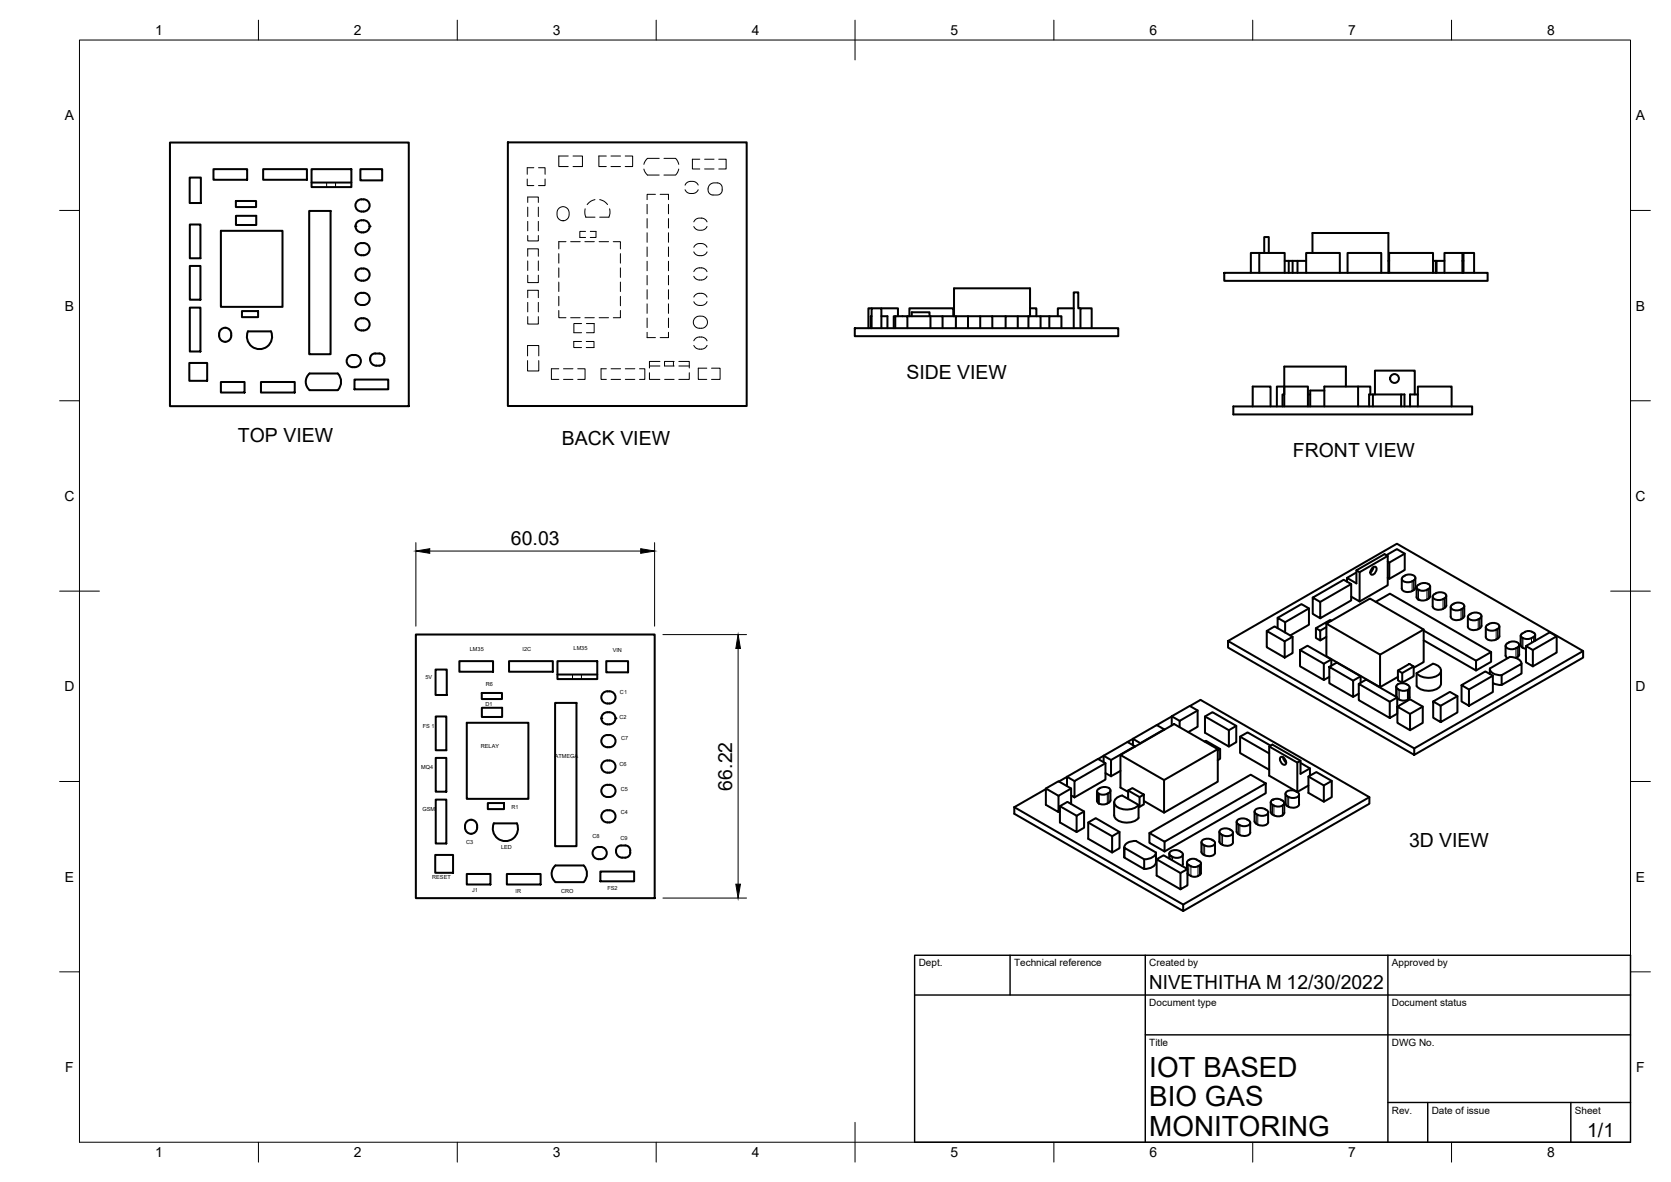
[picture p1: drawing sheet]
<svg xmlns="http://www.w3.org/2000/svg" width="420mm" height="297mm" viewBox="0 0 420 297" stroke-linecap="round" stroke-linejoin="round" font-family="sans-serif">
<!-- layer: Visible -->
<g fill="none" stroke="#000" stroke-width=".51">
<path d="M42.7 35.8h60.1v66.3h-60.1zM127.7 35.8h60v66.2h-60zM47.7 44.6h2.8v6.4h-2.8zM47.7 56.4h2.7v8.5h-2.7zM53.7 42.5h8.4v2.7h-8.4zM55.5 58h15.5v19.1h-15.5zM59.3 50.5h5.1v1.5h-5.1zM59.3 54.2h5.1v2.3h-5.1zM66.2 42.5h11v2.7h-11zM77.7 53h5.4v36h-5.4zM78.3 42.5h10v4.5h-10zM78.3 45.9h10"/>
<path d="M89.7 50.7a1.75 1.75 0 0 1 2.3-.5 1.75 1.75 0 0 1 .6 2.3 1.75 1.75 0 0 1-2.3 .5 1.75 1.75 0 0 1-.6-2.3zM90 55.6a1.76 1.76 0 0 1 2-.1 1.76 1.76 0 0 1 .8 1.8 1.73 1.73 0 0 1-2.3 1.1 1.73 1.73 0 0 1-.8-2.4zM90.6 42.5h5.5v2.8h-5.5zM47.7 66.8h2.7v8.5h-2.7zM47.7 77.3h2.7v11h-2.7zM60.8 78.2h4.1v1.5h-4.1zM89.7 61.7a1.75 1.75 0 0 1 2.3-.5 1.75 1.75 0 0 1 .6 2.3 1.75 1.75 0 0 1-2.3 .5 1.75 1.75 0 0 1-.6-2.3zM89.7 74.2a1.75 1.75 0 0 1 2.3-.5 1.75 1.75 0 0 1 .6 2.3 1.75 1.75 0 0 1-2.3 .5 1.75 1.75 0 0 1-.6-2.3zM90.9 67.5h.5M90.9 80h.5M90.9 67.5a1.57 1.57 0 0 0-1.5 1.8 1.57 1.57 0 0 0 2 1.2 1.53 1.53 0 0 0 1.5-1.5 1.53 1.53 0 0 0-1.5-1.5M91.4 80a1.57 1.57 0 0 1 1.5 1.8 1.57 1.57 0 0 1-2 1.2 1.53 1.53 0 0 1-1.5-1.5 1.53 1.53 0 0 1 1.5-1.5"/>
<path d="M219.2 77.5h-.8v5M219.2 79.5h-.3v3M221.6 79.5h1.5v3M221.6 77.5h4.2v2M225.1 79.5h-.4v3M228.2 79.5h5.8M228.7 79.5v-2h11v2M229.3 79.5v-1h4.4v1M234 79.5h3v3M234 79.5v3M237 79.5h3.3M239.9 79.5v-7h19.1v7"/>
<path d="M243.4 79.5h3.1M249.5 79.5h3.4M255.9 79.5h2.7M259 77.5h1.6v2M261.6 79.5h2.2M270 77.5h-4v2M271.7 77.5h-.6v-4h-1.1v9M307.8 68.6h66.3v2h-66.3zM316.6 68.6v-5h6.4v5M316.6 63.6h-2.1v5M317.9 63.6v-4h1.1v4M323 65.6h1"/>
<path d="M324 65.6h1M324 65.6v3M325 65.6h3.4M325 65.6v3M326.2 65.6v3M328.4 68.6v-5h8.5v5M330 63.6v-5h19.1v10M338.8 68.6v-5h8.5v5M349.1 65.6h.2M349.3 68.6v-5h11v5M360.3 65.6h.9M361 65.6v3"/>
<path d="M363.2 65.6h-2v3M363.2 68.6v-5h4.5v5M367.7 65.6h.3M367.7 63.6h.3M368 68.6v-5h2.6v5M47.6 91.2h4.5v4.5h-4.5zM55.5 96h6v2.6h-6zM55.7 82.7a1.72 1.72 0 0 1 2.5 1 1.72 1.72 0 0 1-1.6 2.2 1.81 1.81 0 0 1-1.5-1.3 1.81 1.81 0 0 1 .6-1.9zM62.3 83.3h5.8a3.2 3.2 0 0 1-2.9 4.4 3.2 3.2 0 0 1-2.9-4.4zM65.6 96h8.5v2.6h-8.5zM77.8 93.9h7.1a3 3 0 0 1 0 4.1h-7.1a2.75 2.75 0 0 1 0-4.1zM87.5 89.8a1.75 1.75 0 0 1 2.3-.5 1.75 1.75 0 0 1 .6 2.3 1.75 1.75 0 0 1-2.3 .5 1.75 1.75 0 0 1-.6-2.3z"/>
<path d="M89.1 95.4h8.5v2.4h-8.5zM94.3 88.8a1.89 1.89 0 0 1 2.1 .5 1.64 1.64 0 0 1 0 2 1.64 1.64 0 0 1-1.8 .6 1.53 1.53 0 0 1-1.5-1.5M94.3 88.8a1.3 1.3 0 0 0-1.2 1.6M214.9 82.5h66.3v2h-66.3zM219.2 82.5v-5h2.4v5M225.1 82.5v-3h3.1v3M240.3 82.5v-3h3.1v3M246.5 82.5v-3h3v3M252.9 82.5v-3h3v3M258.6 82.5v-3h3v3M263.8 82.5v-3h3.1v3M271.7 82.5v-5h2.8v5"/>
<path d="M322.9 97.1h6v5M322.9 97.1h-1.8v5M322.9 97.1v5M328.9 99.1h.5M333 98.1h-3.6v4M338.4 97.1v-5h-15.5v7h-.4v3M341.5 97.1h3.1v2M345.2 99.1h-.9v3M345.7 99.1v-6h10v6M352.3 99.1h-7.1v3M356.5 99.1h-2v3M310.1 102.1h60.1v2h-60.1z"/>
<path d="M315 102.1v-5h4.5v5M333 102.1v-5h8.5v5M352.3 102.1v-3h.8v3M356.5 102.1v-5h8.5v5M348.6 139.5l2.6-1.5 2 1.1v4.1l-3.9 2.3M348.9 139.7v7.4l-7 4.1M353.2 139.1l-3.9 2.3M104.6 159.5h60v66.2h-60zM318.5 158.6l4.5 2.6v4.1l-4.5-2.6v-4.1l2-1.2 4.5 2.6v4.1l-2 1.2M321.2 157.9v-2.6l1.9 1.1v2.5M321.2 155.3l6-3.5 1.9 1.1v4.1l-4.7 2.7M329.1 152.9l-6 3.5"/>
<path d="M330.1 150.2l1.9 1.1v4.1l-1.9-1.1v-4.1l7.8-4.5 1.8 1.1v4.1l-7.7 4.5M330.9 157.9v2.4l1.1 .6M333.5 156.7l11-6.3 13.5 7.8-11 6.3zM333.5 156.7v8.2l13.5 7.8v-8.2M333.5 157.6l-1.5 .9M334.8 156l-.3-.2-3.6 2.1 1.1 .6v2.4l1.5-.9M339.7 146.8l-7.7 4.5M341.1 143.3l.8 .5 7-4.1-.8-.4-7 4v3.3l-2.4-1.4v1M341.1 143.9l-2.4 1.3M341.9 143.8v7.4l-2.2-1.3M345 142.8l.3-.3h.6a1.28 1.28 0 0 1-1.1 1.9 1.11 1.11 0 0 1 .2-1.6zM345.3 142.5l-.2 .8-.5 .6"/>
<path d="M345.9 151.2l3.6-2 25.4 14.7-3.8 2.1-13.1-7.5M348.9 141.1l.4 .3v4.1l-.4-.3M352.5 145.5v2.4a1.9 1.9 0 0 0 2.9 .4M352.9 144.8l-.4 .5a1.32 1.32 0 0 0 1.7 1l1.2-.4M352.9 144.9a2.06 2.06 0 0 1 3 .2l-.2 .5-.3 .3M355.9 145.3v2.4M355.9 147.7l-.5 .6M356.2 147.6v2.4l.4 .7M357 146.8a.76 .76 0 0 0-.8 .5 .76 .76 0 0 0 .4 .9M357 146.8l.9-.3 1.3 .3M358 158.2v8.2l-2.5 1.4M359.1 146.8h.1"/>
<path d="M359.2 146.8a.77 .77 0 0 1 .4 .8 .77 .77 0 0 1-.8 .6l-.8 .3-1.3-.3M359.6 147.4v2.4a2.12 2.12 0 0 1-2.9 .9M363.2 150.3l.4-.5a1.32 1.32 0 0 0-1.7-1l-.9 .3a.8 .8 0 0 0-.8 .8 .8 .8 0 0 0 .9 .8l.9 .1 1.2-.4M363.6 149.7l.1 2.5a2.11 2.11 0 0 1-3.4 .4l-.1-2.7M364.8 152.5v2.5M367.4 153.1l-1.3 .3a.92 .92 0 0 1-1-.3 .92 .92 0 0 1-.2-1 2.21 2.21 0 0 1 3.3 .1 1 1 0 0 1-.8 1M368.2 152.3v2.5a2.11 2.11 0 0 1-3.4 .4v-.2M369.5 154.4l-.4 .5a1.32 1.32 0 0 0 1.8 1l.8-.3a.81 .81 0 0 0 .8-.8 .81 .81 0 0 0-.8-.8h-1.4l-.8 .4M372.5 154.8v2.5a2.11 2.11 0 0 1-3.3 .4l-.1-2.7M373.6 157.6v2.5a1.84 1.84 0 0 0 2.6 .6M374 157l-.4 .5a1.32 1.32 0 0 0 1.8 1l1.2-.5M374.4 156.8l-.3 .2"/>
<path d="M374.4 156.8l1.3-.3a.92 .92 0 0 1 1 .3 .92 .92 0 0 1 .2 1l-.3 .2M377 157.4v2.5M377 159.9l-.4 .6M382.4 159.7v2.7l.5 .4 .8 .2M385.2 158.8l.4 .2M385.2 158.8a2.23 2.23 0 0 0-2.8 .9 2.08 2.08 0 0 0 3.2 .3M385.6 159l.4 .5-.4 .5M386 159.5v1.5M391.4 159.9v4.1l-6 3.5M109.5 168.3h2.8v6.4h-2.8zM115.5 166.1h8.5v2.7h-8.5zM121.1 174.1h5.1v1.6h-5.1z"/>
<path d="M121.2 177.9h5.1v2.3h-5.1zM128 166.1h11v2.7h-11zM139.6 176.6h5.3v36h-5.3zM140.2 166.1h10v4.6h-10zM140.2 169.5h10M152.4 166.1h5.5v2.9h-5.5zM152.7 173.7a1.59 1.59 0 0 1 2.1 1.6 1.59 1.59 0 0 1-2.1 1.5M152.7 179a1.59 1.59 0 0 1 2 1.5 1.59 1.59 0 0 1-2 1.5M152.7 173.7a1.53 1.53 0 0 0-1.5 1.6 1.53 1.53 0 0 0 1.5 1.5M152.7 179a1.51 1.51 0 0 0-1.5 1.5 1.51 1.51 0 0 0 1.5 1.5M299.2 177.4l2.7-1.5 42.4 24.4v1.7l-46.8 26.9M301.1 178.5l-4.5 2.7v1.5"/>
<path d="M308.8 161.1l46.8 27v1.6l-46.8-27v-1.6l42.4-24.5 46.9 27v1.7l-42.5 24.4M325 160l-2 1.2M326.9 163.4l6 3.4v4.1l-6-3.5v-4l1.9-1.1 6 3.4v1.6M334.2 167.6l6 3.5v4l-6-3.4v-4.1l1.9-1.1 6 3.5v1.6M334.2 170.1l-1.3 .8M334.8 165.7l-1.9 1.1M341.7 171.9l7.7 4.4v4.1l-7.7-4.5v-4l1.8-1.1 7.8 4.5v4.1l-1.9 1M341.7 174.3l-1.5 .8M342.1 170l-1.9 1.1M351 172.6l.1 2.5M351.2 172.2a2.24 2.24 0 0 1 3.2 .4 1.27 1.27 0 0 1-1.7 1l-.9-.2a.85 .85 0 0 1-.6-1.2zM351.3 175.3l-1.9 1"/>
<path d="M351.3 175.5a2.49 2.49 0 0 0 2.7 .3M351.4 177.6l3.1 1.8v4.1l-3.1-1.8v-4.1l3.1-1.9 3.2 1.9v4.1l-3.2 1.8M351.5 168.5l2.9-1.7 1.1 .7-2.9 1.6zM351.5 168.5v2.5l1.1 .6M351.5 170.1l-4.5 2.6M354 173.4v2.4M354.4 175.2l-.4 .6M354.4 172.8v2.4M355.5 167.5v2.4l-2.9 1.7v-2.5M357.7 177.6l-3.2 1.8M358 160.9l13.1 7.6M360.3 166.8l-4.1 2.4v3.2"/>
<path d="M360.3 166.8a1.82 1.82 0 0 1 1.8 2.3 4.3 4.3 0 0 1-5.9 .1M360.4 176.3l1.8 1.1v4.1l-1.8-1.1v-4.1l4.2-2.4 1.9 1v4.1l-4.3 2.5M362.3 168.5v3.3M362.3 171.8a2.49 2.49 0 0 1-2.6 1.8l-1.8-.2-1-.4-.7-.6M366.5 174.9l-4.3 2.5M367.5 172.2l1.9 1.1v4.1l-1.9-1.1v-4.1l6-3.5 1.9 1.1v4.1l-6 3.5M374.6 168.1v1.3M374.9 163.9v2.4l-3.8 2.2v-2.5M375.4 169.8l-6 3.5M375.4 171.6l1.2 .5h1M376.6 160.5l-.4 .2M377.6 169.7l5-2.9v2.5l-5 2.8z"/>
<path d="M378.6 162.3v2.4l.5 .7M379.4 161.5a.8 .8 0 0 0-.8 .8 .8 .8 0 0 0 .8 .8h.9l.9-.2M379.4 161.4l1.3-.2a.92 .92 0 0 1 1 .3 .92 .92 0 0 1 .1 1l-.3 .2M381.5 162.7l-.3 .2M381.5 165.1l-.3 .3M382 162.1v2.4l-.5 .6M382.6 166.8a2.55 2.55 0 0 0-3-1.7l-5 2.9a2.41 2.41 0 0 0 3 1.7M383.7 162.4l6-3.5 1.7 1-6 3.5zM383.7 162.4v4l1.7 1.1v-4.1M398.1 163.6l-42.5 24.5M109.6 190.5h2.6v8.5h-2.6zM109.6 180.1h2.6v8.4h-2.6z"/>
<path d="M117.4 181.6h15.5v19.2h-15.5zM152.7 191.1a1.59 1.59 0 0 1 2.1 1.5 1.59 1.59 0 0 1-2.1 1.6M152.7 184.7h.5M152.7 197.2h.5M152.7 184.7a1.53 1.53 0 0 0-1.5 1.5 1.53 1.53 0 0 0 1.5 1.6M152.7 191.1a1.53 1.53 0 0 0-1.5 1.5 1.53 1.53 0 0 0 1.5 1.6M152.7 197.2a1.53 1.53 0 0 0-1.5 1.6 1.53 1.53 0 0 0 1.5 1.5M153.2 184.7a1.57 1.57 0 0 1 1.5 1.8 1.57 1.57 0 0 1-2 1.3M153.2 197.2a1.57 1.57 0 0 1 1.5 1.9 1.57 1.57 0 0 1-2 1.2M263 198.1l3.1 1.9M263 198.3l-8 4.5M268.3 197.6v-2.4l7.8-4.5 1.9 1.1v4.1l-7.8 4.5"/>
<path d="M268.3 195.2l1.9 1.1M268.3 195.2l-2 1.2M269.3 198.1l-3.2 1.9v4.1l-3.1-1.8v-4.2l3.1-1.8 3.2 1.8v3.9M275.8 198.8v2.5l.5 .6M276.3 199.5v2.4M276.3 198.2l-.4 .5 .1 .5 .3 .3M276.6 198l-.3 .2M276.6 198l.9-.2a1.3 1.3 0 0 1 1.7 1l-.8 .7M277.5 189.9l1.9 1.1M277.5 189.9l-1.4 .8M278 191.8l-7.8 4.5v4.1l-.9-.5M278.4 199.5l-.8 .2-1.3-.2"/>
<path d="M279.2 198.7v2.6l-.8 .6M281.7 189.7l13.5-7.7 11 6.3-13.5 7.7zM281.7 189.7v8.2l2 1.1M281.7 193.7l-2.3 1.4M283.5 186.5l1.4-.8 1.8 1.1M283.7 198.7l1-.7 2.9 1.7-1.1 .6zM283.7 198.7v2.1M285.4 187.6l-1.9-1.1-6 3.4v1.6M285.4 187.5l-6 3.5v4.1l-1.4-.8M287.6 199.7v2.4l-1.1 .7M292.7 183.4l-1.8-1.2-6 3.5v1.5M292.7 183.3l-6 3.5"/>
<path d="M294.6 182.3v-2.3l4.5-2.6 2 1.1v4.1l-2.3 1.4M296.6 181.2l-2-1.2-3.7 2.2M302.9 186.4l.3-.2 3.6 2-.6 .4M303 180.1l6 3.4M306.2 188.3v8.1l-13.5 7.8v-8.2M306.8 188.2v2.5l-.6 .3M310.9 182.4l-1.9 1.1v4.1l-6-3.5v-4l1.9-1.1 6 3.4v4.1l-1.9 1.1M311.8 185.1l7.3 4.2M318.3 196.9v2.4l-25.5 14.7M319.1 187.6v7.3l7.1 4.1v-7.3M319.5 187.4l-5.8-3.3-1.9 1v4.1l7.3 4.2M322.1 190.2a1.28 1.28 0 0 1 1.1 2 1.28 1.28 0 0 1-1.1-2z"/>
<path d="M322.6 190.3l.3 .8 .5 .5M323.2 199.5l.1 2.7 .7 .6M326.2 199.1a2.09 2.09 0 0 0-3 .2 .97 .97 0 0 0 .8 1M326.6 199.7v2.4M327 191.2l-.8 .5-7.1-4.1 .8-.5 7.1 4.1v3.3l2.4-1.4M327 191.7l2.4 1.4v1.8M329 197.4l-2.8 1.6 .4 .5a1.32 1.32 0 0 1-1.7 1l-.9-.2M329 195.1l3.9 2.3M334.9 196.2l-2 1.2v4.1l-3.9-2.3v-4.1l2-1.1 3.9 2.2v4.1l-2 1.2M109.4 214.8h4.5v4.5h-4.5zM109.6 200.9h2.6v11.1h-2.6zM117.4 219.6h5.9v2.7h-5.9z"/>
<path d="M118.5 206a1.78 1.78 0 0 0-1.6 1.8 1.78 1.78 0 0 0 1.6 1.7M118.5 206a1.79 1.79 0 0 1 1.5 1.8 1.79 1.79 0 0 1-1.5 1.7M122.7 201.8h4v1.5h-4zM124.2 206.9h5.8M124.2 206.9a3.2 3.2 0 0 0 2.9 4.5 3.2 3.2 0 0 0 2.9-4.5M127.4 219.6h8.5v2.7h-8.5zM150.5 212.9a1.59 1.59 0 0 1 2.1 1.5 1.59 1.59 0 0 1-2.1 1.5M150.5 212.8a1.53 1.53 0 0 0-1.5 1.6 1.53 1.53 0 0 0 1.5 1.5M151 219h8.4v2.5h-8.4zM152.7 203.6a1.59 1.59 0 0 1 2.1 1.6 1.59 1.59 0 0 1-2.1 1.5M152.7 203.6a1.53 1.53 0 0 0-1.5 1.5 1.53 1.53 0 0 0 1.5 1.6M156.4 215.5a1.58 1.58 0 0 0 2-1.1 1.58 1.58 0 0 0-1.2-1.9 1.88 1.88 0 0 0-2.1 .5 1.64 1.64 0 0 0 1.3 2.5"/>
<path d="M255 202.8l42.5 24.5M266.5 202.6l4.2 2.4M266.5 203.9l-.4 .2M272.6 203.9l-1.9 1.1v4.1l-4.2-2.4v-4.1l1.9-1.1 4.2 2.4v4.1l-1.9 1.1M273.6 206.7l6 3.4M278.4 201.9l-.8 .3-1.3-.3M280.1 201.6v3.3M280.6 200.7l1.6-.8 4.1 2.4a4.3 4.3 0 0 1-5.9-.1 1.19 1.19 0 0 1 .2-1.5zM281.5 209.1l-1.9 1v4.1l-6-3.4v-4.1l1.9-1.1 6 3.5v4.1l-1.9 1M282.7 212.9v2.6M282.7 213l5 2.9v2.5l-5-2.9zM282.7 213a2.36 2.36 0 0 1 2.9-1.6l5.1 2.8v2.5a2.57 2.57 0 0 1-3 1.7"/>
<path d="M286.3 202.3v3.2a4.3 4.3 0 0 1-5.8 .2l-.3-.8M286.5 200.3v2.5l-.2-.2M287.6 201.3l5.1 2.9M289 209.3l25.5-14.6 3.8 2.2-25.5 14.6zM289 209.3v2.5l3.8 2.2v-2.5M290.7 214.2a2.55 2.55 0 0 1-3 1.7M290.8 215.9l6 3.5 1.8-1-6-3.5-1.8 1v4.1l6 3.5M294 214.5v1.3M297 214.1a2.09 2.09 0 0 0-3 .3 1.97 1.97 0 0 0 2.6 1.1 .79 .79 0 0 0 .7-1.2l-.3-.2M297.4 214.7v2.5M297.4 217.1l-.2 .5M298.4 216.8v1.5"/>
<path d="M298.6 218.4v4.1l-1.8 1v-4.1M299.1 216a.69 .69 0 0 0-.6 .6 .69 .69 0 0 0 .4 .8 2.02 2.02 0 0 0 3.1-.4l-.4-.6-.7-.4M299.1 216l1.1-.2 .7 .2M302 217v2.4M302 219.4a2.08 2.08 0 0 1-3.4 .1M302.1 211.7v2.4a2.13 2.13 0 0 0 3.4 .4v-2.7M302.3 211.2a2.29 2.29 0 0 1 3.2 .5 1.32 1.32 0 0 1-1.7 1l-.9-.2a.84 .84 0 0 1-.6-1.3zM306.6 209l.1 2.7 .7 .6M306.8 208.6a2.27 2.27 0 0 1 3.2 .5 1.32 1.32 0 0 1-1.7 1l-.9-.2a.84 .84 0 0 1-.6-1.3zM310 209.3v2.4a1.84 1.84 0 0 1-2.6 .6M310.9 206.6v2.4a2.11 2.11 0 0 0 3.4 .5v-2.7M311.1 206.1a2.27 2.27 0 0 1 3.2 .5 1.32 1.32 0 0 1-1.7 1l-.9-.2a.84 .84 0 0 1-.6-1.3z"/>
<path d="M315.4 206.4a2.11 2.11 0 0 0 3.4 .5l.1-.3M315.4 203.9v2.5M318.1 203.3l.3 .2M318.1 203.3l-1.4-.2a.92 .92 0 0 0-.9 .2 .92 .92 0 0 0-.2 1 2.21 2.21 0 0 0 3.3 0l-.2-.5-.3-.3M318.9 204.2v2.4M319.5 201.6v2.5a2.17 2.17 0 0 0 3 .8M322.5 202.4h.1M322.5 204.9h.1M322.5 201.2a2.09 2.09 0 0 0-3 .3 1.99 1.99 0 0 0 3 .9M322.5 201.2a.66 .66 0 0 1 .4 .6 .66 .66 0 0 1-.4 .6M322.9 201.8v2.5M322.9 204.3l-.4 .6"/>
<path d="M326.6 202.1a1.84 1.84 0 0 1-2.6 .6M344.3 200.3l-46.8 27v1.6l-42.5-24.4v-1.7M139.7 221.7h7M146.8 221.7a3 3 0 0 0 0-4.2h-7.1a2.75 2.75 0 0 0 0 4.2"/>
<circle cx="350.6" cy="95.1" r="1.11"/>
</g>
<!-- layer: Visible Narrow -->
<g fill="none" stroke="#000" stroke-width=".25">
<path d="M355.1 146.1v2.4M355.4 145.9v2.4M356.6 148.2v2.5M358.8 148.2v2.5M359.2 148v2.5M362.8 150.6v2.4M363.2 150.4v2.4M367.4 153.2v2.4M367.7 153v2.4M371.7 155.6v2.5M372 155.5v2.4M376.2 158.2v2.5"/>
<path d="M376.6 158v2.5M351.5 173.2v2.4M351.8 173.4v2.4M381.2 162.9v2.5M381.5 162.7v2.4M382.7 160.2v2.5M382.9 160.3v2.5M385.1 160.3v1.3M385.6 160v1.2M278.4 199.5v2.4M278.8 199.3v2.4M294.4 215.1v.9"/>
<path d="M294.8 215.3v.9M298.9 217.4v2.4M299.4 217.7v2.4M301.2 217.7v2.4M301.6 217.5v2.4M302.5 212.3v2.4M302.9 212.5v2.4M307 209.7v2.4M307.4 209.9v2.4M311.4 207.2v2.4M311.7 207.4v2.4M315.9 204.6v2.4"/>
<path d="M316.3 204.8v2.4M320 202.2v2.5M320.3 202.4v2.5M322.5 202.4v2.5M323.7 200.1v2.5M324 200.3v2.5"/>
</g>
<!-- layer: Visible -->
<g fill="#000">
<circle cx="89.4" cy="56.9" r=".25"/>
<circle cx="92.9" cy="56.9" r=".25"/>
<circle cx="356.6" cy="148.2" r=".25"/>
<circle cx="356.6" cy="150.7" r=".25"/>
<circle cx="151.2" cy="180.5" r=".25"/>
<circle cx="154.7" cy="180.5" r=".25"/>
<circle cx="320" cy="201" r=".25"/>
</g>
<!-- layer: Hidden -->
<g fill="none" stroke="#000" stroke-width=".25">
<path d="M142.9 39.2h-2.4v2.7h2.4M144.1 39.2h2.4v2.7h-2.4M152.4 39.2h-1.8v2.7h1.8M153.6 39.2h2.4M157.2 39.2h1.9v2.7h-1.9M165.8 39.8h-3l-.6 .7-.3 .8M166.9 39.8h3l.8 1.5M82.1 45.9v1.1M84.4 45.9v1.1M132.6 45v1.6h1.6M132.7 59.2v1.3h2.7v-1.3M132.7 50.9v-1.4h2.7v1.4"/>
<path d="M132.7 52.1v2.3M132.7 55.6v2.4M134.2 42.1h-1.6v1.7M135.4 52.1v2.3M135.4 55.6v2.4M135.4 42.1h1.7v1.7M137.1 45v1.6h-1.7M140.4 52.5a1.61 1.61 0 0 1 2.1-.3 1.61 1.61 0 0 1 .6 2 1.55 1.55 0 0 1-1.9 1.2 1.55 1.55 0 0 1-1.1-1.9zM147.1 52.5l-.1 1.1 .3 1h2.3M147.2 58.2h-1.4v1.5h1.4M148.4 58.2h1.5v1.5h-1.5M149.6 50.2l-1.1 .4-.9 .8"/>
<path d="M150.8 50.2l1.1 .4 .9 .8M153.3 52.5l.1 1.1-.3 1h-2.3M153.6 41.9h2.4M161.9 42.5l.3 .8 .6 .7h3M162.7 51.4v2.3M162.7 54.9v2.4M162.7 58.5v2.4M164.8 48.8h-2.1v1.4M166 48.8h2.1v1.4M168.1 51.4v2.3M168.1 54.9v2.4M168.1 58.5v2.4"/>
<path d="M170.7 42.5l-.8 1.5h-3M172.3 47.7a1.89 1.89 0 0 0 3.3 0M174.5 55.8a1.89 1.89 0 0 1 3.3 0M175.6 46.5a1.9 1.9 0 0 0-3.3 0M176 40h-1.9v2.5h1.9M177.2 42.5h2.3M177.2 40h2.3M177.8 56.9a1.92 1.92 0 0 1-3.3 0M178.4 46.5l.9-.5h1a1.55 1.55 0 0 1 1.3 1.5 1.55 1.55 0 0 1-1.3 1.5h-1a1.47 1.47 0 0 1-1.2-1 1.47 1.47 0 0 1 .3-1.5zM180.7 40h1.9v2.5h-1.9M132.7 69.2v1.8h2.7v-1.8M132.7 64.4v-1.9h2.7v1.9"/>
<path d="M132.7 79.6v1.8h2.7v-1.8M132.7 74.8v-1.9h2.7v1.9M132.7 65.6v2.4M132.7 76v2.4M135.4 65.6v2.4M135.4 76v2.4M140.5 78v1.8h1.8M140.5 63.7v2.4M140.5 67.3v2.4M140.5 70.9v2.4M140.5 74.5v2.3M142.3 60.7h-1.8v1.9"/>
<path d="M143.5 79.8h2.4M143.5 60.7h2.4M147.1 79.8h2.3M147.1 60.7h2.3M150.6 79.8h2.4M150.6 60.7h2.4M154.2 60.7h1.8v1.9M156 78v1.8h-1.8M156 63.7v2.4M156 67.3v2.4M156 70.9v2.4M156 74.5v2.3"/>
<path d="M162.7 62.1v2.4M162.7 65.6v2.4M162.7 69.2v2.4M162.7 72.8v2.4M162.7 76.4v2.3M162.7 79.9v2.4M168.1 62.1v2.4M168.1 65.6v2.4M168.1 69.2v2.4M168.1 72.8v2.4M168.1 76.4v2.3M168.1 79.9v2.4"/>
<path d="M174.5 74.7a1.89 1.89 0 0 1 3.3 0M174.5 68.3a1.89 1.89 0 0 1 3.3 0M174.5 63.3a1.91 1.91 0 0 0 3.3 0M174.7 80a1.75 1.75 0 0 1 2.3-.5 1.75 1.75 0 0 1 .7 2.2 1.76 1.76 0 0 1-2.3 .7 1.76 1.76 0 0 1-.9-2.2zM177.8 62.1a1.9 1.9 0 0 0-3.3 .1M177.8 75.8a1.92 1.92 0 0 1-3.3 0M177.8 69.4a1.92 1.92 0 0 1-3.3 0M132.7 90.6v2.6h2.8v-2.6M132.7 89.4v-2.6h2.8v2.6M140.5 92.7h-1.9v2.6h1.9M141.7 95.3h2.4M141.7 92.7h2.4"/>
<path d="M145.3 92.7h1.8v2.6h-1.8M146.2 85.8h-1.9v1.5h1.9M146.2 81.3h-1.9v2.3h1.9M147.4 85.8h2v1.5h-2M147.4 81.3h2v2.3h-2M152.5 92.7h-1.4v2.6h1.4M153.6 95.3h2.4M153.6 92.7h2.4M157.2 95.3h2.4M157.2 92.7h2.4M160.8 92.7h1.3v2.6h-1.3M162.7 83.5v1.3h2.1"/>
<path d="M163.3 93.7v1.6h2.6M163.3 92h2.6M165.9 90.8h-2.6v1.7M167.1 95.3h2.4M168.1 83.5v1.3h-2.1M169.3 90.8v1.2M169.5 90.8h-2.4v1.2h2.4M170.7 90.8h2.6v1.7M170.7 92h2.6M173.3 93.7v1.6h-2.6M174.5 85.6a1.89 1.89 0 0 1 3.3 0M177.7 92.5h-2.1v2.8h2.1"/>
<path d="M177.8 86.8a1.92 1.92 0 0 1-3.3 0M178.9 92.5h2.2v2.8h-2.2M144 169.5v1.2M146.2 169.5v1.2"/>
</g>
<!-- layer: BORDER -->
<g fill="none" stroke="#000" stroke-width=".25">
<path d="M20 10.1h390v276.9h-390zM65 5.1v5M115 5.1v5M165 5.1v5M215 5.1v10M265 5.1v5M315 5.1v5M365 5.1v5M15 52.9h5M410 52.9h5M15 100.7h5M410 100.7h5"/>
<path d="M15 148.6h10M405 148.6h10M15 196.4h5M410 196.4h5M15 244.2h5M410 244.2h5M65 287v5M115 287v5M165 287v5M215 282.1v9.9M265 287v5M315 287v5"/>
<path d="M365 287v5"/>
</g>
<!-- layer: TITLEBLOCK -->
<path d="M230 240.1h180v46.9h-180zM230 250h180M254 240.1v9.9M288 240.1v46.9M349 240.1v46.9M288 260.1h122M349 277.1h61M359 277.1v9.9M395 277.1v9.9" fill="none" stroke="#000" stroke-width=".36"/>
<!-- layer: FD_Dimensions -->
<path d="M104.6 136.4v21M108.1 138.5h53M164.6 136.4v21M166.7 159.5h21M185.6 163v59.2M166.7 225.7h21" fill="none" stroke="#000" stroke-width=".25"/>
<path d="M104.6 138.5l3.5-.6v1.2zM161.1 137.9l3.5 .6-3.5 .6zM185.6 159.5l.6 3.5h-1.2zM185 222.2h1.2l-.6 3.5z" fill="#000" stroke="#000" stroke-width=".25"/>
<g font-size="7">
<text x="289" y="270.6">IOT BASED</text>
<text x="289" y="278.1">BIO GAS</text>
<text x="289" y="285.5">MONITORING</text>
</g>
<g font-size="4.9">
<text x="227.9" y="95.3">SIDE VIEW</text>
<text x="59.8" y="111">TOP VIEW</text>
<text x="141.3" y="111.9">BACK VIEW</text>
<text x="325.1" y="114.8">FRONT VIEW</text>
<text x="128.5" y="137">60.03</text>
<text x="184.1" y="198.7" transform="rotate(-90 184.1 198.7)">66.22</text>
<text x="354.3" y="213">3D VIEW</text>
<text x="289" y="248.5">NIVETHITHA M 12/30/2022</text>
<text x="399.1" y="285.7">1/1</text>
</g>
<g font-size="3.5">
<text x="39" y="8.8">1</text>
<text x="89" y="8.8">2</text>
<text x="139" y="8.8">3</text>
<text x="189" y="8.8">4</text>
<text x="239" y="8.8">5</text>
<text x="289" y="8.8">6</text>
<text x="339" y="8.8">7</text>
<text x="389" y="8.8">8</text>
<text x="16.3" y="30.2">A</text>
<text x="411.3" y="30.2">A</text>
<text x="16.3" y="78">B</text>
<text x="411.3" y="78">B</text>
<text x="16.2" y="125.9">C</text>
<text x="411.2" y="125.9">C</text>
<text x="16.2" y="173.7">D</text>
<text x="411.2" y="173.7">D</text>
<text x="16.3" y="221.6">E</text>
<text x="411.3" y="221.6">E</text>
<text x="16.4" y="269.4">F</text>
<text x="411.4" y="269.4">F</text>
<text x="39" y="290.8">1</text>
<text x="89" y="290.8">2</text>
<text x="139" y="290.8">3</text>
<text x="189" y="290.8">4</text>
<text x="239" y="290.8">5</text>
<text x="289" y="290.8">6</text>
<text x="339" y="290.8">7</text>
<text x="389" y="290.8">8</text>
</g>
<g font-size="2.5">
<text x="231" y="242.9">Dept.</text>
<text x="255" y="242.9">Technical reference</text>
<text x="289" y="242.9">Created by</text>
<text x="350" y="242.9">Approved by</text>
<text x="289" y="252.8">Document type</text>
<text x="350" y="252.8">Document status</text>
<text x="289" y="262.9">Title</text>
<text x="350" y="262.9">DWG No.</text>
<text x="350" y="279.9">Rev.</text>
<text x="360" y="279.9">Date of issue</text>
<text x="396" y="279.9">Sheet</text>
</g>
<g font-size="1.4">
<text x="118.2" y="163.6">LM35</text>
<text x="131.4" y="163.7">I2C</text>
<text x="144.2" y="163.4">LM35</text>
<text x="154.1" y="163.8">VIN</text>
<text x="107" y="170.5">5V</text>
<text x="122.2" y="172.5">R6</text>
<text x="122.1" y="177.4">D1</text>
<text x="155.9" y="174.5">C1</text>
<text x="106.3" y="183">FS 1</text>
<text x="155.8" y="180.8">C2</text>
<text x="156.2" y="186">C7</text>
<text x="120.9" y="188">RELAY</text>
<text x="139.5" y="190.6">ATMEGA</text>
<text x="105.9" y="193.3">MQ4</text>
<text x="155.8" y="192.5">C6</text>
<text x="106.2" y="203.9">GSM</text>
<text x="128.6" y="203.2">R1</text>
<text x="156.1" y="198.8">C5</text>
<text x="156.1" y="204.6">C4</text>
<text x="117.2" y="212">C3</text>
<text x="126" y="213.3">LED</text>
<text x="149" y="210.6">C8</text>
<text x="156" y="211.2">C9</text>
<text x="108.7" y="221">RESET</text>
<text x="118.7" y="224.2">J1</text>
<text x="129.6" y="224.5">IR</text>
<text x="141.1" y="224.3">CRO</text>
<text x="152.7" y="223.7">FS2</text>
</g>
</svg>
